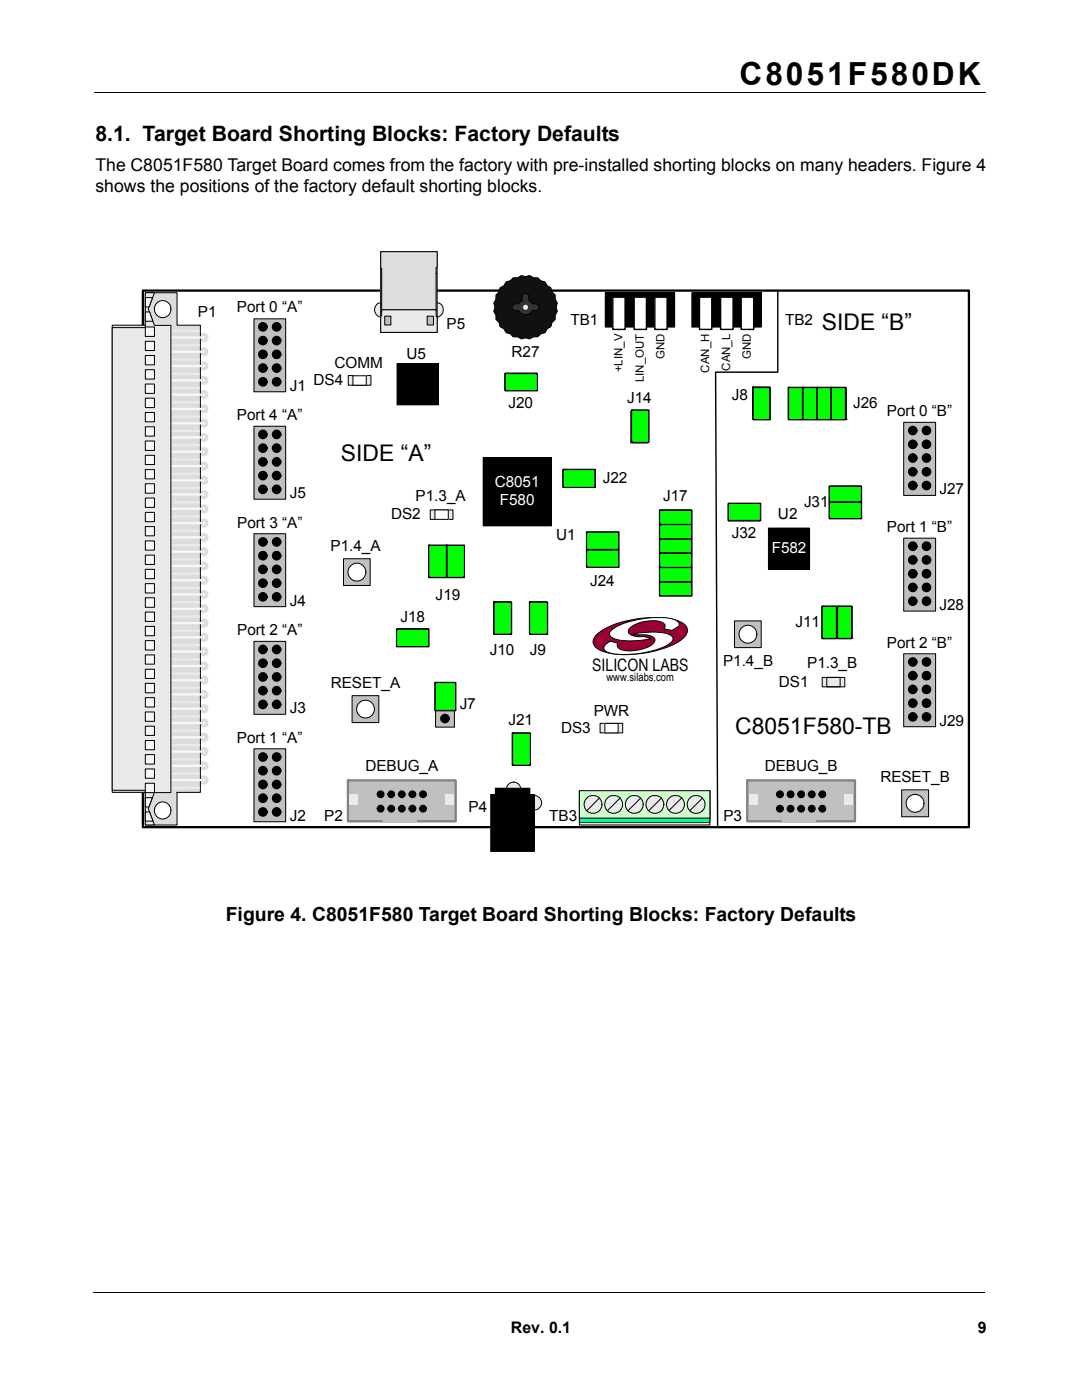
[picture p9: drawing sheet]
<svg xmlns="http://www.w3.org/2000/svg" width="216mm" height="279mm" viewBox="0 0 216 279" stroke-linecap="round" stroke-linejoin="round" font-family="sans-serif">
<path d="M18.8 18.4h177.8M18.6 257.9h177.8" fill="none" stroke="#000" stroke-width=".2"/>
<g fill="#fff">
<path d="M19.1 259.4h30.7v14.7h-30.7z"/>
<path d="M21.9 49.7h172.1v120.7h-172.1z"/>
<path d="M28.5 58h164.8v107.1h-164.8z"/>
</g>
<path d="M28.5 58h164.8v107.1h-164.8z" fill="none" stroke="#000" stroke-width=".46"/>
<circle cx="102.5" cy="157.5" r="1.45" fill="#eaeaea"/>
<circle cx="102.5" cy="157.5" r="1.45" fill="none" stroke="#000" stroke-width=".2"/>
<circle cx="106.6" cy="160.2" r="1.45" fill="#eaeaea"/>
<g fill="none" stroke="#000" stroke-width=".2">
<path d="M97.9 158.6h8.7v11.3h-8.7zM97.9 158.6h.1M98.8 157.3h6.9v10.4h-6.9zM98.8 157.3h.1"/>
<circle cx="106.6" cy="160.2" r="1.45"/>
</g>
<path d="M97.9 158.6h8.7v11.3h-8.7zM98.8 157.3h6.9v10.4h-6.9z" fill="#000"/>
<path d="M75.1 60.8a1.27 1.27 0 0 1 1.7-.1 1.27 1.27 0 0 1 .3 1.7 1.22 1.22 0 0 1-1.4 .8 1.22 1.22 0 0 1-1-1.4z" fill-rule="evenodd" fill="#eaeaea"/>
<path d="M75.1 60.8a1.27 1.27 0 0 1 1.7-.1 1.27 1.27 0 0 1 .3 1.7 1.22 1.22 0 0 1-1.4 .8 1.22 1.22 0 0 1-1-1.4z" fill="none" stroke="#000" stroke-width=".2"/>
<path d="M86.5 60.6a1.37 1.37 0 0 1 2 .9 1.37 1.37 0 0 1-1.3 1.7 1.46 1.46 0 0 1-1.2-1 1.46 1.46 0 0 1 .5-1.6z" fill-rule="evenodd" fill="#eaeaea"/>
<path d="M86.5 60.6a1.37 1.37 0 0 1 2 .9 1.37 1.37 0 0 1-1.3 1.7 1.46 1.46 0 0 1-1.2-1 1.46 1.46 0 0 1 .5-1.6z" fill="none" stroke="#000" stroke-width=".2"/>
<path d="M76 50.2h11.2v16.1h-11.2z" fill="#c0c0c0"/>
<path d="M76 50.2h11.2v16.1h-11.2zM76 66.3h.1" fill="none" stroke="#000" stroke-width=".2"/>
<path d="M76 50.2h11.2v3l-.2 .2v8.6l-.2-.2h-10.5l-.1 .2v-8.4l-.2-.3z" fill-rule="evenodd" fill="#ddd"/>
<path d="M76 50.2h11.2v3l-.2 .2v8.6l-.2-.2h-10.5l-.1 .2v-8.4l-.2-.3z" fill="none" stroke="#000" stroke-width=".2"/>
<path d="M76.8 63.1v1.8h1.2v-1.8zM76.2 61.9l10.6-.1 .2 .2v1.1l.2 .3v2.9h-11.2v-3.1l.2-.2zM85.2 63.1v1.8h1.3v-1.8z" fill-rule="evenodd" fill="#eaeaea"/>
<path d="M76.3 61.8h10.5l.2 .2v1.1l.2 .3v2.9h-11.2v-3.1l.2-.2v-1zM76.8 63.1h1.2v1.8h-1.2zM85.2 63.1h1.3v1.8h-1.3z" fill="none" stroke="#000" stroke-width=".2"/>
<path d="M119.7 144.4h4.5v1.9h-4.5z" fill="#eaeaea"/>
<path d="M119.7 144.4h4.5v1.9h-4.5z" fill="none" stroke="#000" stroke-width=".2"/>
<path d="M120.7 144.4h2.6v1.9h-2.6z" fill="#fff"/>
<path d="M120.7 144.4h2.6v1.9h-2.6z" fill="none" stroke="#000" stroke-width=".2"/>
<path d="M69.5 75h4.5v1.9h-4.5z" fill="#eaeaea"/>
<path d="M69.5 75h4.5v1.9h-4.5z" fill="none" stroke="#000" stroke-width=".2"/>
<path d="M70.5 75h2.6v1.9h-2.6z" fill="#fff"/>
<path d="M70.4 75h2.7v1.9h-2.7z" fill="none" stroke="#000" stroke-width=".2"/>
<path d="M85.9 101.8h4.5v1.9h-4.5z" fill="#eaeaea"/>
<path d="M85.9 101.8h4.5v1.9h-4.5z" fill="none" stroke="#000" stroke-width=".2"/>
<path d="M86.8 101.8h2.7v1.9h-2.7z" fill="#fff"/>
<path d="M86.8 101.8h2.7v1.9h-2.7z" fill="none" stroke="#000" stroke-width=".2"/>
<path d="M164.1 135.2h4.5v1.9h-4.5z" fill="#eaeaea"/>
<path d="M164.1 135.2h4.5v1.9h-4.5zM165 135.2h2.6v1.9h-2.6z" fill="none" stroke="#000" stroke-width=".2"/>
<path d="M146.6 123.9h5.3v5.3h-5.3z" fill="#c0c0c0"/>
<path d="M146.6 123.9h5.3v5.3h-5.3z" fill="none" stroke="#000" stroke-width=".2"/>
<circle cx="149.2" cy="126.6" r="1.78" fill="#fff"/>
<circle cx="149.2" cy="126.6" r="1.78" fill="none" stroke="#000" stroke-width=".2"/>
<path d="M68.5 111.5h5.4v5.3h-5.4z" fill="#c0c0c0"/>
<path d="M68.5 111.5h5.4v5.3h-5.4z" fill="none" stroke="#000" stroke-width=".2"/>
<circle cx="71.2" cy="114.2" r="1.78" fill="#fff"/>
<circle cx="71.2" cy="114.2" r="1.78" fill="none" stroke="#000" stroke-width=".2"/>
<g fill="#ddd">
<path d="M30.8 161.7a1.67 1.67 0 0 1 3.3 0 1.67 1.67 0 0 1-3.3 0zM22.4 64.9v93.2h6.6v6.6h6.3v-6.6h4.7v-93.2h-4.7v-6.5h-6.3v6.5zM30.8 61.7a1.67 1.67 0 0 1 3.3 0 1.67 1.67 0 0 1-3.3 0z" fill-rule="evenodd"/>
<circle cx="40.7" cy="152.9" r=".91"/>
<circle cx="40.7" cy="155.7" r=".89"/>
<circle cx="40.7" cy="150" r=".91"/>
<circle cx="40.7" cy="147.2" r=".9"/>
<circle cx="40.7" cy="141.5" r=".91"/>
<circle cx="40.7" cy="144.3" r=".9"/>
<circle cx="40.7" cy="138.6" r=".91"/>
<circle cx="40.7" cy="135.8" r=".9"/>
<circle cx="40.7" cy="130.1" r=".9"/>
<circle cx="40.7" cy="132.9" r=".9"/>
<circle cx="40.7" cy="127.2" r=".9"/>
<circle cx="40.7" cy="124.4" r=".9"/>
<circle cx="40.7" cy="118.7" r=".9"/>
<circle cx="40.7" cy="121.5" r=".91"/>
<circle cx="40.7" cy="115.8" r=".91"/>
<circle cx="40.7" cy="113" r=".9"/>
<circle cx="40.7" cy="107.3" r=".9"/>
<circle cx="40.7" cy="110.1" r=".9"/>
<circle cx="40.7" cy="104.4" r=".9"/>
<circle cx="40.7" cy="101.6" r=".91"/>
<circle cx="40.7" cy="95.9" r=".9"/>
<circle cx="40.7" cy="98.7" r=".9"/>
<circle cx="40.7" cy="93" r=".9"/>
<circle cx="40.7" cy="90.2" r=".89"/>
<circle cx="40.7" cy="84.5" r=".91"/>
<circle cx="40.7" cy="87.3" r=".91"/>
<circle cx="40.7" cy="81.6" r=".9"/>
<circle cx="40.7" cy="78.8" r=".9"/>
<circle cx="40.7" cy="73.1" r=".9"/>
<circle cx="40.7" cy="75.9" r=".9"/>
<circle cx="40.7" cy="70.2" r=".9"/>
<circle cx="40.7" cy="67.4" r=".9"/>
</g>
<g fill="none" stroke="#000" stroke-width=".2">
<path d="M22.4 64.9h6.6v-6.5h6.3v6.5h4.7v93.2h-4.7v6.6h-6.3v-6.6h-6.6z"/>
<circle cx="32.4" cy="61.7" r="1.67"/>
<circle cx="32.4" cy="161.7" r="1.67"/>
</g>
<g fill="none" stroke="#f8f8f8" stroke-width=".46">
<path d="M32.9 67.4h7.8M32.9 70.2h7.8M32.9 73h7.8M32.9 75.9h7.8M32.9 78.8h7.8M32.9 81.6h7.8M32.9 84.5h7.8M32.9 87.3h7.8M32.9 90.1h7.8M32.9 93h7.8M32.9 95.9h7.8M32.9 98.7h7.8"/>
<path d="M32.9 101.5h7.8M32.9 104.4h7.8M32.9 107.3h7.8M32.9 110.1h7.8M32.9 112.9h7.8M32.9 115.8h7.8M32.9 118.6h7.8M32.9 121.5h7.8M32.9 124.4h7.8M32.9 127.2h7.8M32.9 130h7.8M32.9 132.9h7.8"/>
<path d="M32.9 135.8h7.8M32.9 138.6h7.8M32.9 155.7h7.8M32.9 141.4h7.8M32.9 144.3h7.8M32.9 147.2h7.8M32.9 150h7.8M32.9 152.8h7.8"/>
</g>
<g fill="none" stroke="#eaeaea" stroke-width=".46">
<path d="M31.9 68.9h7.8M31.9 71.8h7.8M31.9 74.6h7.8M31.9 77.4h7.8M31.9 66h7.8M31.9 80.3h7.8M31.9 83.1h7.8M31.9 86h7.8M31.9 88.9h7.8M31.9 91.7h7.8M31.9 94.6h7.8M31.9 97.4h7.8"/>
<path d="M31.9 100.3h7.8M31.9 103.1h7.8M31.9 105.9h7.8M31.9 108.8h7.8M31.9 111.7h7.8M31.9 114.5h7.8M31.9 117.3h7.8M31.9 120.2h7.8M31.9 123h7.8M31.9 125.9h7.8M31.9 128.8h7.8M31.9 131.6h7.8"/>
<path d="M31.9 134.4h7.8M31.9 137.3h7.8M31.9 157.2h7.8M31.9 140.1h7.8M31.9 143h7.8M31.9 145.8h7.8M31.9 148.7h7.8M31.9 151.6h7.8M31.9 154.4h7.8"/>
</g>
<path d="M29 58.4h1.8l-1.2 3.3 1.2 3.2h3.3v93.3h-3.3l-1.2 3.2 1.2 3.2h-1.8v-6.9h-6.6v-92.3h6.6z" fill-rule="evenodd" fill="#eaeaea"/>
<path d="M29 58.4h1.8l-1.2 3.3 1.2 3.2h3.3v93.3h-3.3l-1.2 3.2 1.2 3.2h-1.8v-6.9h-6.6v-92.3h6.6z" fill="none" stroke="#000" stroke-width=".2"/>
<path d="M29 65.3h1.8v1.8h-1.8z" fill="#f8f8f8"/>
<path d="M29 65.3h1.8v1.8h-1.8z" fill="none" stroke="#000" stroke-width=".2"/>
<path d="M29 85.2h1.8v1.8h-1.8z" fill="#f8f8f8"/>
<path d="M29 85.2h1.8v1.8h-1.8z" fill="none" stroke="#000" stroke-width=".2"/>
<path d="M29 76.6h1.8v1.9h-1.8z" fill="#f8f8f8"/>
<path d="M29 76.6h1.8v1.9h-1.8z" fill="none" stroke="#000" stroke-width=".2"/>
<path d="M29 113.6h1.8v1.9h-1.8z" fill="#f8f8f8"/>
<path d="M29 113.6h1.8v1.9h-1.8z" fill="none" stroke="#000" stroke-width=".2"/>
<path d="M29 82.3h1.8v1.9h-1.8z" fill="#f8f8f8"/>
<path d="M29 82.3h1.8v1.9h-1.8z" fill="none" stroke="#000" stroke-width=".2"/>
<path d="M29 153.5h1.8v1.8h-1.8z" fill="#f8f8f8"/>
<path d="M29 153.5h1.8v1.8h-1.8z" fill="none" stroke="#000" stroke-width=".2"/>
<path d="M29 127.8h1.8v1.9h-1.8z" fill="#f8f8f8"/>
<path d="M29 127.8h1.8v1.9h-1.8z" fill="none" stroke="#000" stroke-width=".2"/>
<path d="M29 142.1h1.8v1.9h-1.8z" fill="#f8f8f8"/>
<path d="M29 142.1h1.8v1.9h-1.8z" fill="none" stroke="#000" stroke-width=".2"/>
<path d="M29 96.5h1.8v1.9h-1.8z" fill="#f8f8f8"/>
<path d="M29 96.5h1.8v1.9h-1.8z" fill="none" stroke="#000" stroke-width=".2"/>
<path d="M29 73.8h1.8v1.8h-1.8z" fill="#f8f8f8"/>
<path d="M29 73.8h1.8v1.8h-1.8z" fill="none" stroke="#000" stroke-width=".2"/>
<path d="M29 71h1.8v1.8h-1.8z" fill="#f8f8f8"/>
<path d="M29 71h1.8v1.8h-1.8z" fill="none" stroke="#000" stroke-width=".2"/>
<path d="M29 125h1.8v1.9h-1.8z" fill="#f8f8f8"/>
<path d="M29 125h1.8v1.9h-1.8z" fill="none" stroke="#000" stroke-width=".2"/>
<path d="M29 122.2h1.8v1.8h-1.8z" fill="#f8f8f8"/>
<path d="M29 122.2h1.8v1.8h-1.8z" fill="none" stroke="#000" stroke-width=".2"/>
<path d="M29 90.9h1.8v1.8h-1.8z" fill="#f8f8f8"/>
<path d="M29 90.9h1.8v1.8h-1.8z" fill="none" stroke="#000" stroke-width=".2"/>
<path d="M29 150.6h1.8v1.9h-1.8z" fill="#f8f8f8"/>
<path d="M29 150.6h1.8v1.9h-1.8z" fill="none" stroke="#000" stroke-width=".2"/>
<path d="M29 147.8h1.8v1.8h-1.8z" fill="#f8f8f8"/>
<path d="M29 147.8h1.8v1.8h-1.8z" fill="none" stroke="#000" stroke-width=".2"/>
<path d="M29 119.3h1.8v1.9h-1.8z" fill="#f8f8f8"/>
<path d="M29 119.3h1.8v1.9h-1.8z" fill="none" stroke="#000" stroke-width=".2"/>
<path d="M29 139.2h1.8v1.9h-1.8z" fill="#f8f8f8"/>
<path d="M29 139.2h1.8v1.9h-1.8z" fill="none" stroke="#000" stroke-width=".2"/>
<path d="M29 93.7h1.8v1.9h-1.8z" fill="#f8f8f8"/>
<path d="M29 93.7h1.8v1.9h-1.8z" fill="none" stroke="#000" stroke-width=".2"/>
<path d="M29 110.8h1.8v1.8h-1.8z" fill="#f8f8f8"/>
<path d="M29 110.8h1.8v1.8h-1.8z" fill="none" stroke="#000" stroke-width=".2"/>
<path d="M29 105.1h1.8v1.8h-1.8z" fill="#f8f8f8"/>
<path d="M29 105.1h1.8v1.8h-1.8z" fill="none" stroke="#000" stroke-width=".2"/>
<path d="M29 79.5h1.8v1.8h-1.8z" fill="#f8f8f8"/>
<path d="M29 79.5h1.8v1.8h-1.8z" fill="none" stroke="#000" stroke-width=".2"/>
<path d="M29 133.6h1.8v1.8h-1.8z" fill="#f8f8f8"/>
<path d="M29 133.6h1.8v1.8h-1.8z" fill="none" stroke="#000" stroke-width=".2"/>
<path d="M29 88h1.8v1.9h-1.8z" fill="#f8f8f8"/>
<path d="M29 88h1.8v1.9h-1.8z" fill="none" stroke="#000" stroke-width=".2"/>
<path d="M29 144.9h1.8v1.9h-1.8z" fill="#f8f8f8"/>
<path d="M29 144.9h1.8v1.9h-1.8z" fill="none" stroke="#000" stroke-width=".2"/>
<path d="M29 130.7h1.8v1.8h-1.8z" fill="#f8f8f8"/>
<path d="M29 130.7h1.8v1.8h-1.8z" fill="none" stroke="#000" stroke-width=".2"/>
<path d="M29 116.5h1.8v1.8h-1.8z" fill="#f8f8f8"/>
<path d="M29 116.5h1.8v1.8h-1.8z" fill="none" stroke="#000" stroke-width=".2"/>
<path d="M29 68.1h1.8v1.9h-1.8z" fill="#f8f8f8"/>
<path d="M29 68.1h1.8v1.9h-1.8z" fill="none" stroke="#000" stroke-width=".2"/>
<path d="M29 102.3h1.8v1.8h-1.8z" fill="#f8f8f8"/>
<path d="M29 102.3h1.8v1.8h-1.8z" fill="none" stroke="#000" stroke-width=".2"/>
<path d="M29 136.4h1.8v1.9h-1.8z" fill="#f8f8f8"/>
<path d="M29 136.4h1.8v1.9h-1.8z" fill="none" stroke="#000" stroke-width=".2"/>
<path d="M29 99.4h1.8v1.9h-1.8z" fill="#f8f8f8"/>
<path d="M29 99.4h1.8v1.9h-1.8z" fill="none" stroke="#000" stroke-width=".2"/>
<path d="M29 107.9h1.8v1.9h-1.8z" fill="#f8f8f8"/>
<path d="M29 107.9h1.8v1.9h-1.8z" fill="none" stroke="#000" stroke-width=".2"/>
<path d="M29 156.3h1.8v1.9h-1.8z" fill="#f8f8f8"/>
<path d="M29 156.3h1.8v1.9h-1.8z" fill="none" stroke="#000" stroke-width=".2"/>
<path d="M29 62.3h.8l.7 1.8h-1.5z" fill-rule="evenodd" fill="#f8f8f8"/>
<path d="M29 62.3h.8l.7 1.8h-1.5z" fill="none" stroke="#000" stroke-width=".2"/>
<path d="M29 59.4h1.4l-.7 1.9h-.7z" fill-rule="evenodd" fill="#f8f8f8"/>
<path d="M29 59.4h1.4l-.7 1.9h-.7z" fill="none" stroke="#000" stroke-width=".2"/>
<path d="M29 159.2h1.4l-.7 1.9h-.7z" fill-rule="evenodd" fill="#f8f8f8"/>
<path d="M29 159.2h1.4l-.7 1.9h-.7z" fill="none" stroke="#000" stroke-width=".2"/>
<path d="M29 162h.8l.7 1.9h-1.5z" fill-rule="evenodd" fill="#f8f8f8"/>
<path d="M29 162h.8l.7 1.9h-1.5z" fill="none" stroke="#000" stroke-width=".2"/>
<path d="M50.7 63.6h6.3v14.6h-6.3z" fill="#c0c0c0"/>
<path d="M50.7 63.6h6.3v14.6h-6.3z" fill="none" stroke="#000" stroke-width=".2"/>
<g fill="#000">
<circle cx="52.5" cy="73.5" r=".84"/>
<circle cx="52.5" cy="76.2" r=".83"/>
<circle cx="52.5" cy="70.7" r=".83"/>
<circle cx="52.5" cy="65.2" r=".83"/>
<circle cx="52.5" cy="68" r=".82"/>
<circle cx="55.2" cy="76.2" r=".83"/>
<circle cx="55.2" cy="70.7" r=".83"/>
<circle cx="55.2" cy="65.2" r=".83"/>
<circle cx="55.2" cy="73.5" r=".82"/>
<circle cx="55.2" cy="68" r=".82"/>
</g>
<g fill="none" stroke="#000" stroke-width=".29">
<circle cx="52.5" cy="73.5" r=".84"/>
<circle cx="52.5" cy="76.2" r=".83"/>
<circle cx="52.5" cy="70.7" r=".83"/>
<circle cx="52.5" cy="65.2" r=".83"/>
<circle cx="52.5" cy="68" r=".82"/>
<circle cx="55.2" cy="76.2" r=".83"/>
<circle cx="55.2" cy="70.7" r=".83"/>
<circle cx="55.2" cy="65.2" r=".83"/>
<circle cx="55.2" cy="73.5" r=".82"/>
<circle cx="55.2" cy="68" r=".82"/>
</g>
<path d="M50.7 85.1h6.3v14.5h-6.3z" fill="#c0c0c0"/>
<path d="M50.7 85.1h6.3v14.5h-6.3z" fill="none" stroke="#000" stroke-width=".2"/>
<g fill="#000">
<circle cx="52.5" cy="92.2" r=".83"/>
<circle cx="52.5" cy="86.7" r=".83"/>
<circle cx="52.5" cy="97.7" r=".83"/>
<circle cx="52.5" cy="94.9" r=".82"/>
<circle cx="52.5" cy="89.4" r=".82"/>
<circle cx="55.2" cy="86.7" r=".83"/>
<circle cx="55.2" cy="97.7" r=".83"/>
<circle cx="55.2" cy="92.2" r=".83"/>
<circle cx="55.2" cy="94.9" r=".82"/>
<circle cx="55.2" cy="89.4" r=".82"/>
</g>
<g fill="none" stroke="#000" stroke-width=".29">
<circle cx="52.5" cy="92.2" r=".83"/>
<circle cx="52.5" cy="86.7" r=".83"/>
<circle cx="52.5" cy="97.7" r=".83"/>
<circle cx="52.5" cy="94.9" r=".82"/>
<circle cx="52.5" cy="89.4" r=".82"/>
<circle cx="55.2" cy="86.7" r=".83"/>
<circle cx="55.2" cy="97.7" r=".83"/>
<circle cx="55.2" cy="92.2" r=".83"/>
<circle cx="55.2" cy="94.9" r=".82"/>
<circle cx="55.2" cy="89.4" r=".82"/>
</g>
<path d="M50.7 128h6.3v14.6h-6.3z" fill="#c0c0c0"/>
<path d="M50.7 128h6.3v14.6h-6.3z" fill="none" stroke="#000" stroke-width=".2"/>
<g fill="#000">
<circle cx="52.5" cy="135.1" r=".83"/>
<circle cx="52.5" cy="129.6" r=".83"/>
<circle cx="52.5" cy="132.4" r=".83"/>
<circle cx="52.5" cy="137.8" r=".83"/>
<circle cx="55.2" cy="129.6" r=".83"/>
<circle cx="55.2" cy="135.1" r=".83"/>
<circle cx="55.2" cy="137.8" r=".83"/>
<circle cx="55.2" cy="132.4" r=".83"/>
<circle cx="52.5" cy="140.6" r=".83"/>
<circle cx="55.2" cy="140.6" r=".83"/>
</g>
<g fill="none" stroke="#000" stroke-width=".29">
<circle cx="52.5" cy="135.1" r=".83"/>
<circle cx="52.5" cy="129.6" r=".83"/>
<circle cx="52.5" cy="132.4" r=".83"/>
<circle cx="52.5" cy="137.8" r=".83"/>
<circle cx="55.2" cy="129.6" r=".83"/>
<circle cx="55.2" cy="135.1" r=".83"/>
<circle cx="55.2" cy="137.8" r=".83"/>
<circle cx="55.2" cy="132.4" r=".83"/>
<circle cx="52.5" cy="140.6" r=".83"/>
<circle cx="55.2" cy="140.6" r=".83"/>
</g>
<path d="M50.7 149.4h6.3v14.6h-6.3z" fill="#c0c0c0"/>
<path d="M50.7 149.4h6.3v14.6h-6.3z" fill="none" stroke="#000" stroke-width=".2"/>
<g fill="#000">
<circle cx="52.5" cy="159.3" r=".84"/>
<circle cx="52.5" cy="156.5" r=".83"/>
<circle cx="52.5" cy="151.1" r=".83"/>
<circle cx="52.5" cy="153.8" r=".83"/>
<circle cx="55.2" cy="153.8" r=".83"/>
<circle cx="55.2" cy="159.3" r=".83"/>
<circle cx="55.2" cy="156.5" r=".82"/>
<circle cx="55.2" cy="151.1" r=".82"/>
<circle cx="52.5" cy="162" r=".83"/>
<circle cx="55.2" cy="162" r=".82"/>
</g>
<g fill="none" stroke="#000" stroke-width=".29">
<circle cx="52.5" cy="159.3" r=".84"/>
<circle cx="52.5" cy="156.5" r=".83"/>
<circle cx="52.5" cy="151.1" r=".83"/>
<circle cx="52.5" cy="153.8" r=".83"/>
<circle cx="55.2" cy="153.8" r=".83"/>
<circle cx="55.2" cy="159.3" r=".83"/>
<circle cx="55.2" cy="156.5" r=".82"/>
<circle cx="55.2" cy="151.1" r=".82"/>
<circle cx="52.5" cy="162" r=".83"/>
<circle cx="55.2" cy="162" r=".82"/>
</g>
<path d="M50.7 106.5h6.3v14.6h-6.3z" fill="#c0c0c0"/>
<path d="M120.8 58.4h13.8v6.9h-13.8zM50.7 106.5h6.3v14.6h-6.3z" fill="none" stroke="#000" stroke-width=".2"/>
<g fill="#000">
<circle cx="52.5" cy="110.9" r=".84"/>
<circle cx="52.5" cy="116.4" r=".84"/>
<circle cx="52.5" cy="108.1" r=".83"/>
<circle cx="52.5" cy="119.1" r=".83"/>
<circle cx="52.5" cy="113.6" r=".82"/>
<circle cx="55.2" cy="110.9" r=".83"/>
<circle cx="55.2" cy="119.1" r=".82"/>
<circle cx="55.2" cy="113.6" r=".82"/>
<circle cx="55.2" cy="108.1" r=".82"/>
<circle cx="55.2" cy="116.4" r=".82"/>
</g>
<g fill="none" stroke="#000" stroke-width=".29">
<circle cx="52.5" cy="110.9" r=".84"/>
<circle cx="52.5" cy="116.4" r=".84"/>
<circle cx="52.5" cy="108.1" r=".83"/>
<circle cx="52.5" cy="119.1" r=".83"/>
<circle cx="52.5" cy="113.6" r=".82"/>
<circle cx="55.2" cy="110.9" r=".83"/>
<circle cx="55.2" cy="119.1" r=".82"/>
<circle cx="55.2" cy="113.6" r=".82"/>
<circle cx="55.2" cy="108.1" r=".82"/>
<circle cx="55.2" cy="116.4" r=".82"/>
</g>
<path d="M120.8 58.4h13.8v6.9h-13.8z" fill="#000"/>
<path d="M122.3 59.3h2.4v6.4h-2.4z" fill="#fff"/>
<path d="M122.3 59.3h2.4v6.4h-2.4z" fill="none" stroke="#000" stroke-width=".29"/>
<path d="M126.5 59.3h2.5v6.4h-2.5z" fill="#fff"/>
<path d="M126.5 59.3h2.5v6.4h-2.5z" fill="none" stroke="#000" stroke-width=".29"/>
<path d="M130.7 59.3h2.4v6.4h-2.4z" fill="#fff"/>
<path d="M130.7 59.3h2.4v6.4h-2.4z" fill="none" stroke="#000" stroke-width=".29"/>
<path d="M69.4 155.7h21.5v8.2h-21.5z" fill="#c0c0c0"/>
<path d="M69.4 155.7h21.5v8.2h-21.5z" fill="none" stroke="#808080" stroke-width=".46"/>
<circle cx="69.4" cy="155.7" r=".23" fill="#808080"/>
<path d="M76.4 162.3h6.7v1.8h-6.7z" fill="#c0c0c0"/>
<path d="M76.4 162.3h6.7v1.8h-6.7zM76.4 162.3h.1" fill="none" stroke="#c0c0c0" stroke-width=".2"/>
<g fill="#eaeaea">
<path d="M88.8 158.5h1.7v2.1h-1.7z"/>
<path d="M69.8 158.5h1.6v2.1h-1.6z"/>
</g>
<g fill="#000">
<circle cx="75.9" cy="158.5" r=".69"/>
<circle cx="78" cy="158.5" r=".68"/>
<circle cx="80.2" cy="158.5" r=".68"/>
<circle cx="82.3" cy="158.5" r=".68"/>
<circle cx="84.4" cy="158.5" r=".68"/>
<circle cx="75.9" cy="161.4" r=".69"/>
<circle cx="78" cy="161.4" r=".68"/>
<circle cx="80.2" cy="161.4" r=".68"/>
<circle cx="82.3" cy="161.4" r=".68"/>
<circle cx="84.4" cy="161.4" r=".68"/>
</g>
<g fill="none" stroke="#000" stroke-width=".2">
<path d="M138 58.4h13.9v6.9h-13.9z"/>
<circle cx="75.9" cy="158.5" r=".69"/>
<circle cx="78" cy="158.5" r=".68"/>
<circle cx="80.2" cy="158.5" r=".68"/>
<circle cx="82.3" cy="158.5" r=".68"/>
<circle cx="84.4" cy="158.5" r=".68"/>
<circle cx="75.9" cy="161.4" r=".69"/>
<circle cx="78" cy="161.4" r=".68"/>
<circle cx="80.2" cy="161.4" r=".68"/>
<circle cx="82.3" cy="161.4" r=".68"/>
<circle cx="84.4" cy="161.4" r=".68"/>
</g>
<path d="M138 58.4h13.9v6.9h-13.9z" fill="#000"/>
<path d="M139.6 59.3h2.4v6.4h-2.4z" fill="#fff"/>
<path d="M139.6 59.3h2.4v6.4h-2.4z" fill="none" stroke="#000" stroke-width=".29"/>
<path d="M143.8 59.3h2.5v6.4h-2.5z" fill="#fff"/>
<path d="M143.8 59.3h2.5v6.4h-2.5z" fill="none" stroke="#000" stroke-width=".29"/>
<path d="M147.9 59.3h2.5v6.4h-2.5z" fill="#fff"/>
<path d="M147.9 59.3h2.5v6.4h-2.5z" fill="none" stroke="#000" stroke-width=".29"/>
<path d="M99.8 57.4l.8-.4 .4-.7 .8-.3 .6-.6h.9l.7-.4 .9 .2 .8-.2 .7 .4h.9l.6 .6 .9 .3 .4 .7 .7 .4 .3 .9 .6 .6v.8l.4 .8-.2 .8 .2 .8-.4 .8v.9l-.6 .6-.3 .8-.7 .4-.4 .8-.9 .2-.6 .6h-.9l-.7 .4-.8-.2-.9 .2-.7-.4h-.9l-.6-.6-.8-.2-.4-.8-.8-.4-.2-.8-.6-.6v-.9l-.5-.8 .3-.8-.3-.8 .5-.8v-.8l.6-.6z" fill-rule="evenodd" fill="#111"/>
<path d="M99.8 57.4l.8-.4 .4-.7 .8-.3 .6-.6h.9l.7-.4 .9 .2 .8-.2 .7 .4h.9l.6 .6 .9 .3 .4 .7 .7 .4 .3 .9 .6 .6v.8l.4 .8-.2 .8 .2 .8-.4 .8v.9l-.6 .6-.3 .8-.7 .4-.4 .8-.9 .2-.6 .6h-.9l-.7 .4-.8-.2-.9 .2-.7-.4h-.9l-.6-.6-.8-.2-.4-.8-.8-.4-.2-.8-.6-.6v-.9l-.5-.8 .3-.8-.3-.8 .5-.8v-.8l.6-.6z" fill="none" stroke="#000" stroke-width=".2"/>
<path d="M104.4 58.7a.67 .67 0 0 1 .7-.1 .67 .67 0 0 1 .4 .6v.7l.7 .7h.7a.68 .68 0 0 1 .6 .7 .68 .68 0 0 1-.6 .7 1.2 1.2 0 0 0-1.2 .5 1.49 1.49 0 0 1-2.2-.5h-.7a.68 .68 0 0 1-.6-.7 .68 .68 0 0 1 .6-.7h.7l.7-.6v-.8z" fill-rule="evenodd" fill="#333"/>
<path d="M104.4 58.7a.67 .67 0 0 1 .7-.1 .67 .67 0 0 1 .4 .6v.7l.7 .7h.7a.68 .68 0 0 1 .6 .7 .68 .68 0 0 1-.6 .7 1.2 1.2 0 0 0-1.2 .5 1.49 1.49 0 0 1-2.2-.5h-.7a.68 .68 0 0 1-.6-.7 .68 .68 0 0 1 .6-.7h.7l.7-.6v-.8z" fill="none" stroke="#000" stroke-width=".2"/>
<circle cx="104.9" cy="61.3" r=".51" fill="#eaeaea"/>
<path d="M155.2 58v16.3h-12.4l.4 90.7" fill="none" stroke="#000" stroke-width=".29"/>
<path d="M149.1 155.7h21.5v8.2h-21.5z" fill="#c0c0c0"/>
<path d="M149.1 155.7h21.5v8.2h-21.5z" fill="none" stroke="#808080" stroke-width=".46"/>
<circle cx="149.1" cy="155.7" r=".23" fill="#808080"/>
<path d="M156.1 162.3h6.7v1.8h-6.7z" fill="#c0c0c0"/>
<path d="M156.1 162.3h6.7v1.8h-6.7zM156.1 162.3h.1" fill="none" stroke="#c0c0c0" stroke-width=".2"/>
<g fill="#eaeaea">
<path d="M168.5 158.5h1.7v2.1h-1.7z"/>
<path d="M149.4 158.5h1.7v2.1h-1.7z"/>
</g>
<g fill="#000">
<circle cx="155.6" cy="158.5" r=".69"/>
<circle cx="157.8" cy="158.5" r=".68"/>
<circle cx="159.9" cy="158.5" r=".69"/>
<circle cx="162" cy="158.5" r=".69"/>
<circle cx="164.1" cy="158.5" r=".68"/>
<circle cx="155.6" cy="161.4" r=".7"/>
<circle cx="157.8" cy="161.4" r=".68"/>
<circle cx="159.9" cy="161.4" r=".69"/>
<circle cx="162" cy="161.4" r=".69"/>
<circle cx="164.1" cy="161.4" r=".69"/>
</g>
<g fill="none" stroke="#000" stroke-width=".2">
<circle cx="155.6" cy="158.5" r=".69"/>
<circle cx="157.8" cy="158.5" r=".68"/>
<circle cx="159.9" cy="158.5" r=".69"/>
<circle cx="162" cy="158.5" r=".69"/>
<circle cx="164.1" cy="158.5" r=".68"/>
<circle cx="155.6" cy="161.4" r=".7"/>
<circle cx="157.8" cy="161.4" r=".68"/>
<circle cx="159.9" cy="161.4" r=".69"/>
<circle cx="162" cy="161.4" r=".69"/>
<circle cx="164.1" cy="161.4" r=".69"/>
</g>
<path d="M115.6 157.8h26v6.9h-26z" fill="#cfc"/>
<path d="M115.6 157.8h26v6.9h-26z" fill="none" stroke="#000" stroke-width=".2"/>
<path d="M115.6 157.8h26v6.3h-26z" fill="#00ff9a"/>
<path d="M115.6 157.8h26v6.3h-26z" fill="none" stroke="#000" stroke-width=".2"/>
<path d="M115.6 157.8h26v5.5h-26z" fill="#cfc"/>
<path d="M115.6 157.8h26v5.5h-26z" fill="none" stroke="#000" stroke-width=".2"/>
<circle cx="138.9" cy="160.5" r="1.79" fill="#eaeaea"/>
<circle cx="138.9" cy="160.5" r="1.79" fill="none" stroke="#000" stroke-width=".2"/>
<circle cx="134.8" cy="160.5" r="1.78" fill="#eaeaea"/>
<circle cx="134.8" cy="160.5" r="1.78" fill="none" stroke="#000" stroke-width=".2"/>
<circle cx="130.7" cy="160.5" r="1.78" fill="#eaeaea"/>
<circle cx="130.7" cy="160.5" r="1.78" fill="none" stroke="#000" stroke-width=".2"/>
<circle cx="126.6" cy="160.5" r="1.78" fill="#eaeaea"/>
<circle cx="126.6" cy="160.5" r="1.78" fill="none" stroke="#000" stroke-width=".2"/>
<circle cx="122.4" cy="160.5" r="1.78" fill="#eaeaea"/>
<circle cx="122.4" cy="160.5" r="1.78" fill="none" stroke="#000" stroke-width=".2"/>
<circle cx="118.3" cy="160.5" r="1.78" fill="#eaeaea"/>
<g fill="none" stroke="#000" stroke-width=".2">
<path d="M119.6 159.3l-2.5 2.5M123.7 159.3l-2.5 2.5M127.8 159.3l-2.5 2.5M132 159.3l-2.6 2.5M136 159.2l-2.5 2.6M140.2 159.3l-2.6 2.5"/>
<circle cx="118.3" cy="160.5" r="1.78"/>
</g>
<path d="M70.3 138.8h5.3v5.4h-5.3z" fill="#c0c0c0"/>
<path d="M70.3 138.8h5.3v5.4h-5.3z" fill="none" stroke="#000" stroke-width=".2"/>
<circle cx="72.9" cy="141.5" r="1.79" fill="#fff"/>
<circle cx="72.9" cy="141.5" r="1.79" fill="none" stroke="#000" stroke-width=".2"/>
<path d="M179.9 157.6h5.4v5.4h-5.4z" fill="#c0c0c0"/>
<path d="M179.9 157.6h5.4v5.4h-5.4z" fill="none" stroke="#000" stroke-width=".2"/>
<circle cx="182.6" cy="160.3" r="1.78" fill="#fff"/>
<circle cx="182.6" cy="160.3" r="1.78" fill="none" stroke="#000" stroke-width=".2"/>
<path d="M100.8 74.5h6.3v3.4h-6.3z" fill="#c0c0c0"/>
<path d="M100.8 74.5h6.3v3.4h-6.3z" fill="none" stroke="#000" stroke-width=".2"/>
<g fill="#000">
<circle cx="102.6" cy="76.2" r=".82"/>
<circle cx="105.3" cy="76.2" r=".82"/>
</g>
<g fill="none" stroke="#000" stroke-width=".29">
<circle cx="102.6" cy="76.2" r=".82"/>
<circle cx="105.3" cy="76.2" r=".82"/>
</g>
<path d="M118.9 126.8a15.2 15.2 0 0 1 8.4-3.3 17.1 17.1 0 0 1 8.5 .6 1.79 1.79 0 0 1 1.4 1.5 1.79 1.79 0 0 1-.9 1.8 18.1 18.1 0 0 1-10 3.2 12.7 12.7 0 0 1-7-1.1 1.62 1.62 0 0 1-.4-2.7z" fill-rule="evenodd" fill="#9a0033"/>
<path d="M118.9 126.8a15.2 15.2 0 0 1 8.4-3.3 17.1 17.1 0 0 1 8.5 .6 1.79 1.79 0 0 1 1.4 1.5 1.79 1.79 0 0 1-.9 1.8 18.1 18.1 0 0 1-10 3.2 12.7 12.7 0 0 1-7-1.1 1.62 1.62 0 0 1-.4-2.7z" fill="none" stroke="#000" stroke-width=".2"/>
<path d="M122.1 125.7a14.8 14.8 0 0 1 8.4-2.4h1.8a3.9 3.9 0 0 1 3.2 1.1l-.1 .6-1.3 .8-1.6-.3a.79 .79 0 0 0-.5-1.3 6.7 6.7 0 0 0-6.5 1.4 .77 .77 0 0 0 .6 1.2l1 .2h1.4l1.5 .5a14.6 14.6 0 0 1-7.5-.1 1.1 1.1 0 0 1-.9-.8l.1-.5z" fill-rule="evenodd" fill="#fff"/>
<path d="M122.1 125.7a14.8 14.8 0 0 1 8.4-2.4h1.8a3.9 3.9 0 0 1 3.2 1.1l-.1 .6-1.3 .8-1.6-.3a.79 .79 0 0 0-.5-1.3 6.7 6.7 0 0 0-6.5 1.4 .77 .77 0 0 0 .6 1.2l1 .2h1.4l1.5 .5a14.6 14.6 0 0 1-7.5-.1 1.1 1.1 0 0 1-.9-.8l.1-.5z" fill="none" stroke="#000" stroke-width=".2"/>
<path d="M120.8 128.6l1-.6 1.5 .4a.86 .86 0 0 0 .7 1.3 7.5 7.5 0 0 0 6.4-1.3 .85 .85 0 0 0 .2-1 .85 .85 0 0 0-.8-.5l-1.1-.2h-1.4l-1-.2a15.3 15.3 0 0 1 7 0l.3 .2a.88 .88 0 0 1 .7 .8 .88 .88 0 0 1-.6 .9 17.6 17.6 0 0 1-10.9 2.1l-1.3-.3a.93 .93 0 0 1-.9-.5 .93 .93 0 0 1 .2-1.1z" fill-rule="evenodd" fill="#fff"/>
<path d="M120.8 128.6l1-.6 1.5 .4a.86 .86 0 0 0 .7 1.3 7.5 7.5 0 0 0 6.4-1.3 .85 .85 0 0 0 .2-1 .85 .85 0 0 0-.8-.5l-1.1-.2h-1.4l-1-.2a15.3 15.3 0 0 1 7 0l.3 .2a.88 .88 0 0 1 .7 .8 .88 .88 0 0 1-.6 .9 17.6 17.6 0 0 1-10.9 2.1l-1.3-.3a.93 .93 0 0 1-.9-.5 .93 .93 0 0 1 .2-1.1z" fill="none" stroke="#000" stroke-width=".2"/>
<path d="M125.9 82.1h3.4v6.3h-3.4z" fill="#c0c0c0"/>
<path d="M125.9 82.1h3.4v6.3h-3.4zM125.9 82.1h.1" fill="none" stroke="#000" stroke-width=".2"/>
<g fill="#000">
<circle cx="127.6" cy="83.9" r=".83"/>
<circle cx="127.6" cy="86.6" r=".82"/>
</g>
<g fill="none" stroke="#000" stroke-width=".29">
<circle cx="127.6" cy="83.9" r=".83"/>
<circle cx="127.6" cy="86.6" r=".82"/>
</g>
<path d="M112.3 93.7h6.4v3.5h-6.4z" fill="#c0c0c0"/>
<path d="M112.3 93.7h6.4v3.5h-6.4z" fill="none" stroke="#000" stroke-width=".2"/>
<g fill="#000">
<circle cx="114.1" cy="95.4" r=".83"/>
<circle cx="116.9" cy="95.4" r=".82"/>
</g>
<g fill="none" stroke="#000" stroke-width=".29">
<circle cx="114.1" cy="95.4" r=".83"/>
<circle cx="116.9" cy="95.4" r=".82"/>
</g>
<path d="M86.2 109h6.4v6h-6.4z" fill="#c0c0c0"/>
<path d="M86.2 109h6.4v6h-6.4z" fill="none" stroke="#000" stroke-width=".2"/>
<g fill="#000">
<circle cx="88" cy="113.5" r=".82"/>
<circle cx="88" cy="110.8" r=".82"/>
<circle cx="90.8" cy="110.8" r=".83"/>
<circle cx="90.8" cy="113.5" r=".82"/>
</g>
<g fill="none" stroke="#000" stroke-width=".29">
<circle cx="88" cy="113.5" r=".82"/>
<circle cx="88" cy="110.8" r=".82"/>
<circle cx="90.8" cy="110.8" r=".83"/>
<circle cx="90.8" cy="113.5" r=".82"/>
</g>
<path d="M79.2 125.5h6.3v3.4h-6.3z" fill="#c0c0c0"/>
<path d="M79.2 125.5h6.3v3.4h-6.3z" fill="none" stroke="#000" stroke-width=".2"/>
<g fill="#000">
<circle cx="81" cy="127.2" r=".84"/>
<circle cx="83.7" cy="127.2" r=".83"/>
</g>
<g fill="none" stroke="#000" stroke-width=".29">
<circle cx="81" cy="127.2" r=".84"/>
<circle cx="83.7" cy="127.2" r=".83"/>
</g>
<path d="M102.2 146.3h3.4v6.4h-3.4z" fill="#c0c0c0"/>
<path d="M102.2 146.3h3.4v6.4h-3.4zM102.2 146.3h.1" fill="none" stroke="#000" stroke-width=".2"/>
<g fill="#000">
<circle cx="103.9" cy="148.1" r=".83"/>
<circle cx="103.9" cy="150.9" r=".83"/>
</g>
<g fill="none" stroke="#000" stroke-width=".29">
<circle cx="103.9" cy="148.1" r=".83"/>
<circle cx="103.9" cy="150.9" r=".83"/>
</g>
<path d="M86.9 136.2h3.8v8.9h-3.8z" fill="#c0c0c0"/>
<path d="M86.9 136.2h3.8v8.9h-3.8z" fill="none" stroke="#000" stroke-width=".2"/>
<g fill="#000">
<circle cx="88.8" cy="137.9" r=".82"/>
<circle cx="88.8" cy="140.7" r=".83"/>
<circle cx="88.8" cy="143.4" r=".82"/>
</g>
<g fill="none" stroke="#000" stroke-width=".29">
<circle cx="88.8" cy="137.9" r=".82"/>
<circle cx="88.8" cy="140.7" r=".83"/>
<circle cx="88.8" cy="143.4" r=".82"/>
</g>
<path d="M98.5 120.1h3.4v6.3h-3.4z" fill="#c0c0c0"/>
<path d="M98.5 120.1h3.4v6.3h-3.4zM98.5 120.1h.1" fill="none" stroke="#000" stroke-width=".2"/>
<g fill="#000">
<circle cx="100.1" cy="121.9" r=".83"/>
<circle cx="100.1" cy="124.6" r=".82"/>
</g>
<g fill="none" stroke="#000" stroke-width=".29">
<circle cx="100.1" cy="121.9" r=".83"/>
<circle cx="100.1" cy="124.6" r=".82"/>
</g>
<path d="M105.6 120.1h3.5v6.3h-3.5z" fill="#c0c0c0"/>
<path d="M105.6 120.1h3.5v6.3h-3.5zM105.6 120.1h.1" fill="none" stroke="#000" stroke-width=".2"/>
<g fill="#000">
<circle cx="107.3" cy="124.6" r=".82"/>
<circle cx="107.3" cy="121.9" r=".82"/>
</g>
<g fill="none" stroke="#000" stroke-width=".29">
<circle cx="107.3" cy="124.6" r=".82"/>
<circle cx="107.3" cy="121.9" r=".82"/>
</g>
<path d="M117 106.4h6.4v6h-6.4z" fill="#c0c0c0"/>
<path d="M117 106.4h6.4v6h-6.4z" fill="none" stroke="#000" stroke-width=".2"/>
<g fill="#000">
<circle cx="118.8" cy="108.2" r=".82"/>
<circle cx="118.8" cy="110.9" r=".82"/>
<circle cx="121.6" cy="108.2" r=".82"/>
<circle cx="121.6" cy="110.9" r=".82"/>
</g>
<g fill="none" stroke="#000" stroke-width=".29">
<circle cx="118.8" cy="108.2" r=".82"/>
<circle cx="118.8" cy="110.9" r=".82"/>
<circle cx="121.6" cy="108.2" r=".82"/>
<circle cx="121.6" cy="110.9" r=".82"/>
</g>
<path d="M131.6 101.7h6.3v17.2h-6.3z" fill="#c0c0c0"/>
<path d="M131.6 101.7h6.3v17.2h-6.3z" fill="none" stroke="#000" stroke-width=".2"/>
<g fill="#000">
<circle cx="133.4" cy="114.3" r=".83"/>
<circle cx="133.4" cy="108.8" r=".83"/>
<circle cx="133.4" cy="103.4" r=".83"/>
<circle cx="133.4" cy="106.1" r=".82"/>
<circle cx="133.4" cy="117.1" r=".82"/>
<circle cx="133.4" cy="111.6" r=".82"/>
<circle cx="136.1" cy="114.3" r=".83"/>
<circle cx="136.1" cy="108.8" r=".83"/>
<circle cx="136.1" cy="103.4" r=".83"/>
<circle cx="136.2" cy="111.6" r=".82"/>
<circle cx="136.2" cy="106.1" r=".82"/>
<circle cx="136.2" cy="117.1" r=".82"/>
</g>
<g fill="none" stroke="#000" stroke-width=".29">
<circle cx="133.4" cy="114.3" r=".83"/>
<circle cx="133.4" cy="108.8" r=".83"/>
<circle cx="133.4" cy="103.4" r=".83"/>
<circle cx="133.4" cy="106.1" r=".82"/>
<circle cx="133.4" cy="117.1" r=".82"/>
<circle cx="133.4" cy="111.6" r=".82"/>
<circle cx="136.1" cy="114.3" r=".83"/>
<circle cx="136.1" cy="108.8" r=".83"/>
<circle cx="136.1" cy="103.4" r=".83"/>
<circle cx="136.2" cy="111.6" r=".82"/>
<circle cx="136.2" cy="106.1" r=".82"/>
<circle cx="136.2" cy="117.1" r=".82"/>
</g>
<path d="M180.3 84.3h6.4v14.6h-6.4z" fill="#c0c0c0"/>
<path d="M180.3 84.3h6.4v14.6h-6.4z" fill="none" stroke="#000" stroke-width=".2"/>
<g fill="#000">
<circle cx="182.1" cy="85.9" r=".83"/>
<circle cx="182.1" cy="91.4" r=".82"/>
<circle cx="182.1" cy="96.9" r=".82"/>
<circle cx="182.1" cy="94.2" r=".81"/>
<circle cx="182.1" cy="88.7" r=".81"/>
<circle cx="184.9" cy="94.2" r=".81"/>
<circle cx="184.9" cy="91.4" r=".81"/>
<circle cx="184.9" cy="85.9" r=".81"/>
<circle cx="184.9" cy="88.7" r=".81"/>
<circle cx="184.9" cy="96.9" r=".81"/>
</g>
<g fill="none" stroke="#000" stroke-width=".29">
<circle cx="182.1" cy="85.9" r=".83"/>
<circle cx="182.1" cy="91.4" r=".82"/>
<circle cx="182.1" cy="96.9" r=".82"/>
<circle cx="182.1" cy="94.2" r=".81"/>
<circle cx="182.1" cy="88.7" r=".81"/>
<circle cx="184.9" cy="94.2" r=".81"/>
<circle cx="184.9" cy="91.4" r=".81"/>
<circle cx="184.9" cy="85.9" r=".81"/>
<circle cx="184.9" cy="88.7" r=".81"/>
<circle cx="184.9" cy="96.9" r=".81"/>
</g>
<path d="M180.3 130.5h6.4v14.5h-6.4z" fill="#c0c0c0"/>
<path d="M180.3 130.5h6.4v14.5h-6.4z" fill="none" stroke="#000" stroke-width=".2"/>
<g fill="#000">
<circle cx="182.1" cy="134.8" r=".82"/>
<circle cx="182.1" cy="137.6" r=".81"/>
<circle cx="182.1" cy="132.1" r=".81"/>
<circle cx="184.9" cy="137.6" r=".81"/>
<circle cx="184.9" cy="134.8" r=".81"/>
<circle cx="184.9" cy="132.1" r=".81"/>
<circle cx="182.1" cy="140.3" r=".82"/>
<circle cx="182.1" cy="143.1" r=".81"/>
<circle cx="184.9" cy="140.3" r=".81"/>
<circle cx="184.9" cy="143.1" r=".81"/>
</g>
<g fill="none" stroke="#000" stroke-width=".29">
<circle cx="182.1" cy="134.8" r=".82"/>
<circle cx="182.1" cy="137.6" r=".81"/>
<circle cx="182.1" cy="132.1" r=".81"/>
<circle cx="184.9" cy="137.6" r=".81"/>
<circle cx="184.9" cy="134.8" r=".81"/>
<circle cx="184.9" cy="132.1" r=".81"/>
<circle cx="182.1" cy="140.3" r=".82"/>
<circle cx="182.1" cy="143.1" r=".81"/>
<circle cx="184.9" cy="140.3" r=".81"/>
<circle cx="184.9" cy="143.1" r=".81"/>
</g>
<path d="M180.3 107.4h6.4v14.6h-6.4z" fill="#c0c0c0"/>
<path d="M180.3 107.4h6.4v14.6h-6.4z" fill="none" stroke="#000" stroke-width=".2"/>
<g fill="#000">
<circle cx="182.1" cy="109" r=".83"/>
<circle cx="182.1" cy="120" r=".83"/>
<circle cx="182.1" cy="114.5" r=".83"/>
<circle cx="182.1" cy="111.7" r=".82"/>
<circle cx="182.1" cy="117.2" r=".82"/>
<circle cx="184.8" cy="109" r=".83"/>
<circle cx="184.8" cy="114.5" r=".83"/>
<circle cx="184.8" cy="120" r=".83"/>
<circle cx="184.9" cy="117.2" r=".82"/>
<circle cx="184.9" cy="111.7" r=".82"/>
</g>
<g fill="none" stroke="#000" stroke-width=".29">
<circle cx="182.1" cy="109" r=".83"/>
<circle cx="182.1" cy="120" r=".83"/>
<circle cx="182.1" cy="114.5" r=".83"/>
<circle cx="182.1" cy="111.7" r=".82"/>
<circle cx="182.1" cy="117.2" r=".82"/>
<circle cx="184.8" cy="109" r=".83"/>
<circle cx="184.8" cy="114.5" r=".83"/>
<circle cx="184.8" cy="120" r=".83"/>
<circle cx="184.9" cy="117.2" r=".82"/>
<circle cx="184.9" cy="111.7" r=".82"/>
</g>
<path d="M164 121h6v6.3h-6z" fill="#c0c0c0"/>
<path d="M96.4 91.4h13.6v13.5h-13.6zM153.3 105.4h8.2v8.2h-8.2zM164 121h6v6.3h-6zM170 127.3h.1" fill="none" stroke="#000" stroke-width=".2"/>
<g fill="#000">
<circle cx="165.5" cy="125.5" r=".83"/>
<circle cx="165.5" cy="122.8" r=".83"/>
<circle cx="168.3" cy="122.8" r=".83"/>
<circle cx="168.3" cy="125.5" r=".83"/>
</g>
<g fill="none" stroke="#000" stroke-width=".29">
<circle cx="165.5" cy="125.5" r=".83"/>
<circle cx="165.5" cy="122.8" r=".83"/>
<circle cx="168.3" cy="122.8" r=".83"/>
<circle cx="168.3" cy="125.5" r=".83"/>
</g>
<path d="M96.4 91.4h13.6v13.5h-13.6zM153.3 105.4h8.2v8.2h-8.2z" fill="#000"/>
<path d="M165.7 97h6v6.3h-6z" fill="#c0c0c0"/>
<path d="M165.7 97h6v6.3h-6zM171.7 103.3h.1" fill="none" stroke="#000" stroke-width=".2"/>
<g fill="#000">
<circle cx="167.2" cy="98.8" r=".83"/>
<circle cx="170" cy="98.8" r=".82"/>
<circle cx="167.2" cy="101.5" r=".83"/>
<circle cx="170" cy="101.5" r=".82"/>
</g>
<g fill="none" stroke="#000" stroke-width=".29">
<circle cx="167.2" cy="98.8" r=".83"/>
<circle cx="170" cy="98.8" r=".82"/>
<circle cx="167.2" cy="101.5" r=".83"/>
<circle cx="170" cy="101.5" r=".82"/>
</g>
<path d="M145.3 100.5h6.4v3.5h-6.4z" fill="#c0c0c0"/>
<path d="M145.3 100.5h6.4v3.5h-6.4z" fill="none" stroke="#000" stroke-width=".2"/>
<g fill="#000">
<circle cx="147.1" cy="102.2" r=".83"/>
<circle cx="149.8" cy="102.2" r=".83"/>
</g>
<g fill="none" stroke="#000" stroke-width=".29">
<circle cx="147.1" cy="102.2" r=".83"/>
<circle cx="149.8" cy="102.2" r=".83"/>
</g>
<path d="M150.2 77.2h3.4v6.4h-3.4z" fill="#c0c0c0"/>
<path d="M150.2 77.2h3.4v6.4h-3.4zM150.2 77.2h.1" fill="none" stroke="#000" stroke-width=".2"/>
<g fill="#000">
<circle cx="151.9" cy="79" r=".83"/>
<circle cx="151.9" cy="81.8" r=".83"/>
</g>
<g fill="none" stroke="#000" stroke-width=".29">
<circle cx="151.9" cy="79" r=".83"/>
<circle cx="151.9" cy="81.8" r=".83"/>
</g>
<path d="M157.3 77.4h11.6v6.3h-11.6z" fill="#c0c0c0"/>
<path d="M79.2 72.6h8.2v8.2h-8.2zM157.3 77.4h11.6v6.3h-11.6zM168.9 83.7h.1" fill="none" stroke="#000" stroke-width=".2"/>
<g fill="#000">
<circle cx="159" cy="79.2" r=".82"/>
<circle cx="161.7" cy="79.2" r=".82"/>
<circle cx="164.4" cy="79.2" r=".82"/>
<circle cx="167.2" cy="79.2" r=".83"/>
<circle cx="159" cy="81.9" r=".82"/>
<circle cx="161.7" cy="81.9" r=".82"/>
<circle cx="164.4" cy="81.9" r=".82"/>
<circle cx="167.2" cy="81.9" r=".83"/>
</g>
<g fill="none" stroke="#000" stroke-width=".29">
<circle cx="159" cy="79.2" r=".82"/>
<circle cx="161.7" cy="79.2" r=".82"/>
<circle cx="164.4" cy="79.2" r=".82"/>
<circle cx="167.2" cy="79.2" r=".83"/>
<circle cx="159" cy="81.9" r=".82"/>
<circle cx="161.7" cy="81.9" r=".82"/>
<circle cx="164.4" cy="81.9" r=".82"/>
<circle cx="167.2" cy="81.9" r=".83"/>
</g>
<path d="M79.2 72.6h8.2v8.2h-8.2z" fill="#000"/>
<path d="M86.8 136.2h4.1v5.6h-4.1z" fill="#0f0"/>
<path d="M86.8 136.2h4.1v5.6h-4.1zM86.8 136.2h.1" fill="none" stroke="#000" stroke-width=".29"/>
<path d="M79.1 125.5h6.5v3.6h-6.5z" fill="#0f0"/>
<path d="M79.1 125.5h6.5v3.6h-6.5z" fill="none" stroke="#000" stroke-width=".29"/>
<path d="M102.3 146.3h3.5v6.4h-3.5z" fill="#0f0"/>
<path d="M102.3 146.3h3.5v6.4h-3.5zM102.3 146.3h.1" fill="none" stroke="#000" stroke-width=".29"/>
<path d="M105.7 120.2h3.5v6.4h-3.5z" fill="#0f0"/>
<path d="M105.7 120.2h3.5v6.4h-3.5zM105.7 120.2h.1" fill="none" stroke="#000" stroke-width=".29"/>
<path d="M98.5 120.2h3.6v6.4h-3.6z" fill="#0f0"/>
<path d="M98.5 120.2h3.6v6.4h-3.6zM98.5 120.2h.1" fill="none" stroke="#000" stroke-width=".29"/>
<path d="M89.1 108.8h3.5v6.5h-3.5z" fill="#0f0"/>
<path d="M89.1 108.8h3.5v6.5h-3.5zM89.1 108.8h.1" fill="none" stroke="#000" stroke-width=".29"/>
<path d="M85.6 108.8h3.5v6.5h-3.5z" fill="#0f0"/>
<path d="M85.6 108.8h3.5v6.5h-3.5zM85.6 108.8h.1" fill="none" stroke="#000" stroke-width=".29"/>
<path d="M117.1 109.7h6.4v3.5h-6.4z" fill="#0f0"/>
<path d="M117.1 109.7h6.4v3.5h-6.4z" fill="none" stroke="#000" stroke-width=".29"/>
<path d="M117.1 106.2h6.4v3.5h-6.4z" fill="#0f0"/>
<path d="M117.1 106.2h6.4v3.5h-6.4z" fill="none" stroke="#000" stroke-width=".29"/>
<path d="M131.6 116.1h6.4v2.8h-6.4z" fill="#0f0"/>
<path d="M131.6 116.1h6.4v2.8h-6.4z" fill="none" stroke="#000" stroke-width=".29"/>
<path d="M131.6 113.2h6.4v2.9h-6.4z" fill="#0f0"/>
<path d="M131.6 113.2h6.4v2.9h-6.4z" fill="none" stroke="#000" stroke-width=".29"/>
<path d="M131.6 110.4h6.4v2.8h-6.4z" fill="#0f0"/>
<path d="M131.6 110.4h6.4v2.8h-6.4z" fill="none" stroke="#000" stroke-width=".29"/>
<path d="M131.6 107.5h6.4v2.9h-6.4z" fill="#0f0"/>
<path d="M131.6 107.5h6.4v2.9h-6.4z" fill="none" stroke="#000" stroke-width=".29"/>
<path d="M131.6 104.7h6.4v2.8h-6.4z" fill="#0f0"/>
<path d="M131.6 104.7h6.4v2.8h-6.4z" fill="none" stroke="#000" stroke-width=".29"/>
<path d="M131.6 101.8h6.4v2.8h-6.4z" fill="#0f0"/>
<path d="M131.6 101.8h6.4v2.8h-6.4z" fill="none" stroke="#000" stroke-width=".29"/>
<path d="M112.4 93.7h6.4v3.6h-6.4z" fill="#0f0"/>
<path d="M112.4 93.7h6.4v3.6h-6.4z" fill="none" stroke="#000" stroke-width=".29"/>
<path d="M157.3 77.3h2.8v6.5h-2.8z" fill="#0f0"/>
<path d="M157.3 77.3h2.8v6.5h-2.8zM157.3 77.3h.1" fill="none" stroke="#000" stroke-width=".29"/>
<path d="M160.2 77.3h2.8v6.5h-2.8z" fill="#0f0"/>
<path d="M160.2 77.3h2.8v6.5h-2.8zM160.2 77.3h.1" fill="none" stroke="#000" stroke-width=".29"/>
<path d="M163 77.3h2.9v6.5h-2.9z" fill="#0f0"/>
<path d="M163 77.3h2.9v6.5h-2.9zM163 77.3h.1" fill="none" stroke="#000" stroke-width=".29"/>
<path d="M165.9 77.3h2.8v6.5h-2.8z" fill="#0f0"/>
<path d="M165.9 77.3h2.8v6.5h-2.8zM165.9 77.3h.1" fill="none" stroke="#000" stroke-width=".29"/>
<path d="M164 121h2.9v6.4h-2.9z" fill="#0f0"/>
<path d="M164 121h2.9v6.4h-2.9zM164 121h.1" fill="none" stroke="#000" stroke-width=".29"/>
<path d="M167.1 121h2.8v6.4h-2.8z" fill="#0f0"/>
<path d="M167.1 121h2.8v6.4h-2.8zM167.1 121h.1" fill="none" stroke="#000" stroke-width=".29"/>
<path d="M165.5 100.2h6.4v3.3h-6.4z" fill="#0f0"/>
<path d="M165.5 100.2h6.4v3.3h-6.4z" fill="none" stroke="#000" stroke-width=".29"/>
<path d="M165.5 97h6.4v3.2h-6.4z" fill="#0f0"/>
<path d="M165.5 97h6.4v3.2h-6.4z" fill="none" stroke="#000" stroke-width=".29"/>
<path d="M100.8 74.5h6.4v3.5h-6.4z" fill="#0f0"/>
<path d="M100.8 74.5h6.4v3.5h-6.4z" fill="none" stroke="#000" stroke-width=".29"/>
<path d="M126 81.8h3.5v6.5h-3.5z" fill="#0f0"/>
<path d="M126 81.8h3.5v6.5h-3.5zM126 81.8h.1" fill="none" stroke="#000" stroke-width=".29"/>
<path d="M150.2 77.3h3.5v6.5h-3.5z" fill="#0f0"/>
<path d="M150.2 77.3h3.5v6.5h-3.5zM150.2 77.3h.1" fill="none" stroke="#000" stroke-width=".29"/>
<path d="M145.3 100.5h6.5v3.4h-6.5z" fill="#0f0"/>
<path d="M145.3 100.5h6.5v3.4h-6.5z" fill="none" stroke="#000" stroke-width=".29"/>
<text font-size="6.3" x="147.6" y="16.9">C8051F580DK</text>
<g font-size="4.6">
<text x="164" y="66">SIDE “B”</text>
<text x="68" y="92">SIDE “A”</text>
<text x="146.7" y="146.5">C8051F580-TB</text>
</g>
<text font-size="4.2" x="19" y="28.2">8.1. Target Board Shorting Blocks: Factory Defaults</text>
<text font-size="3.9" x="45" y="183.8">Figure 4. C8051F580 Target Board Shorting Blocks: Factory Defaults</text>
<g font-size="3.5">
<text x="19" y="34.1">The C8051F580 Target Board comes from the factory with pre-installed shorting blocks on many headers. Figure 4</text>
<text x="19" y="38.3">shows the positions of the factory default shorting blocks.</text>
</g>
<text font-size="3.4" x="118.2" y="133.9">SILICON LABS</text>
<g font-size="3.2">
<text x="102" y="266">Rev. 0.1</text>
<text x="195.1" y="266">9</text>
</g>
<g font-size="3.1">
<text x="39.5" y="63.2">P1</text>
<text x="47.3" y="62.4">Port 0 “A”</text>
<text x="89.1" y="65.7">P5</text>
<text x="113.8" y="64.8">TB1</text>
<text x="156.7" y="64.8">TB2</text>
<text x="81.1" y="71.6">U5</text>
<text x="102.1" y="71.3">R27</text>
<text x="62.5" y="76.8">DS4</text>
<text x="66.7" y="73.4">COMM</text>
<text x="47.3" y="83.8">Port 4 “A”</text>
<text x="57.8" y="78">J1</text>
<text x="101.5" y="81.3">J20</text>
<text x="125.1" y="80.3">J14</text>
<text x="146" y="79.7">J8</text>
<text x="170.2" y="81.4">J26</text>
<text x="177" y="83.1">Port 0 “B”</text>
<text x="57.8" y="99.5">J5</text>
<text x="82.9" y="99.9">P1.3_A</text>
<text x="120.3" y="96.3">J22</text>
<text x="132.3" y="100.1">J17</text>
<text x="160.4" y="101.1">J31</text>
<text x="187.5" y="98.7">J27</text>
<text x="47.3" y="105.3">Port 3 “A”</text>
<text x="78" y="103.6">DS2</text>
<text x="111" y="107.8">U1</text>
<text x="146" y="107.4">J32</text>
<text x="155.2" y="103.6">U2</text>
<text x="177" y="106.2">Port 1 “B”</text>
<text x="66" y="109.9">P1.4_A</text>
<text x="86.9" y="119.7">J19</text>
<text x="117.8" y="117">J24</text>
<text x="57.8" y="120.9">J4</text>
<text x="79.9" y="124">J18</text>
<text x="158.7" y="125.1">J11</text>
<text x="187.5" y="121.8">J28</text>
<text x="47.3" y="126.8">Port 2 “A”</text>
<text x="97.7" y="130.8">J10</text>
<text x="105.7" y="130.8">J9</text>
<text x="177" y="129.2">Port 2 “B”</text>
<text x="66" y="137.2">RESET_A</text>
<text x="144.3" y="132.9">P1.4_B</text>
<text x="155.4" y="137">DS1</text>
<text x="161.1" y="133.3">P1.3_B</text>
<text x="57.8" y="142.4">J3</text>
<text x="91.7" y="141.6">J7</text>
<text x="118.5" y="143">PWR</text>
<text x="47.3" y="148.2">Port 1 “A”</text>
<text x="101.5" y="144.6">J21</text>
<text x="112" y="146.2">DS3</text>
<text x="187.5" y="144.9">J29</text>
<text x="72.9" y="154">DEBUG_A</text>
<text x="152.6" y="154">DEBUG_B</text>
<text x="175.7" y="156">RESET_B</text>
<text x="57.8" y="163.9">J2</text>
<text x="64.7" y="163.9">P2</text>
<text x="93.5" y="162.1">P4</text>
<text x="109.6" y="163.9">TB3</text>
<text x="144.4" y="163.9">P3</text>
</g>
<g font-size="3.1" fill="#fff">
<text x="98.7" y="97.2">C8051</text>
<text x="99.8" y="100.9">F580</text>
<text x="154" y="110.4">F582</text>
</g>
<g font-size="2.3">
<text x="132.6" y="71.7" transform="rotate(-90 132.6 71.7)">GND</text>
<text x="149.8" y="71.7" transform="rotate(-90 149.8 71.7)">GND</text>
<text x="124.2" y="74.3" transform="rotate(-90 124.2 74.3)">+LIN_V</text>
<text x="128.5" y="76.3" transform="rotate(-90 128.5 76.3)">LIN_OUT</text>
<text x="141.5" y="74.4" transform="rotate(-90 141.5 74.4)">CAN_H</text>
<text x="145.7" y="74" transform="rotate(-90 145.7 74)">CAN_L</text>
<text x="121" y="136">www.silabs.com</text>
</g>
</svg>
